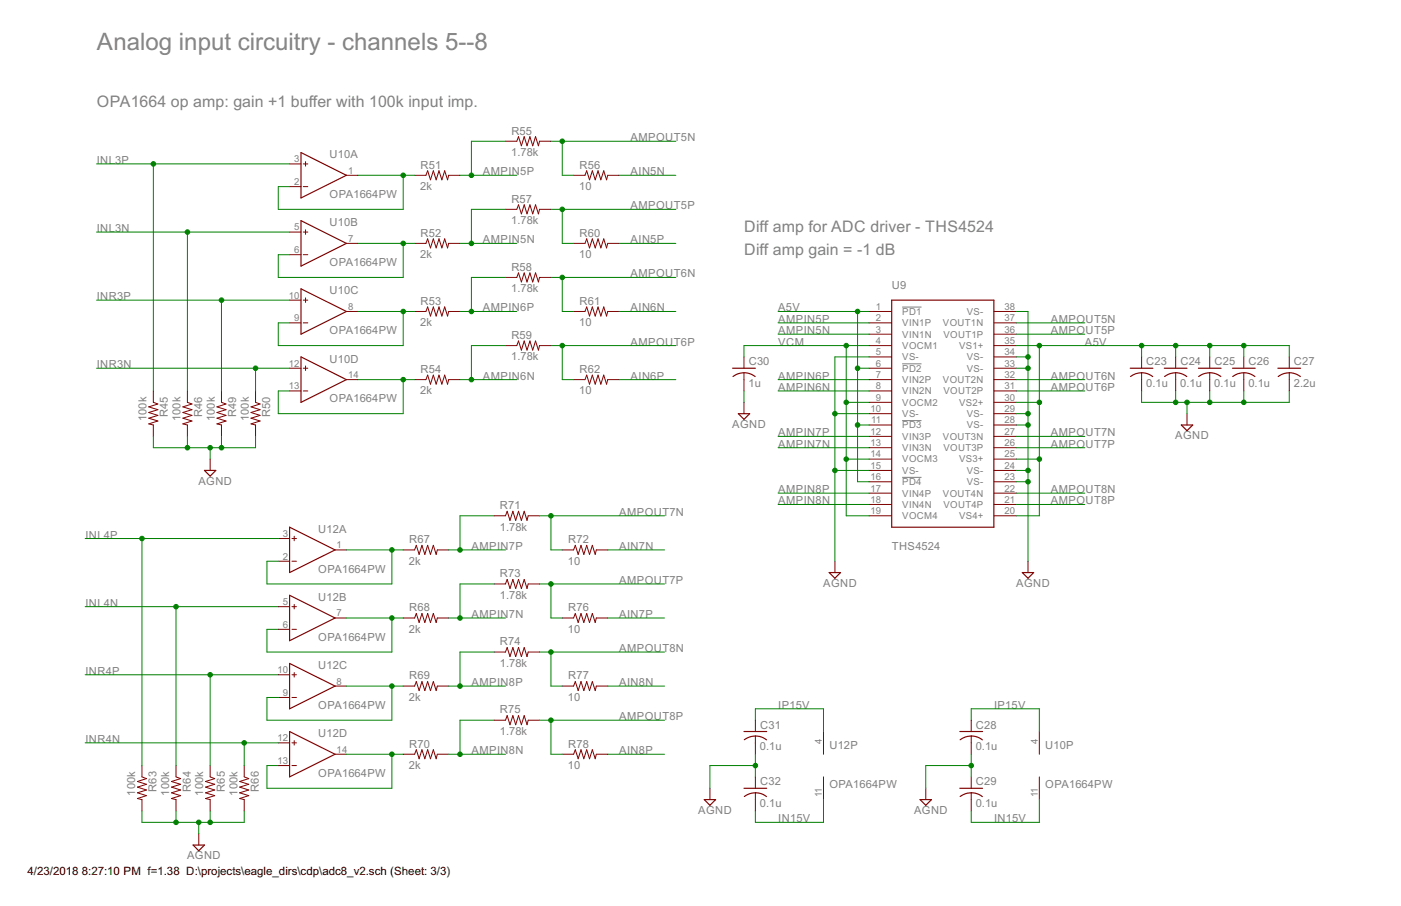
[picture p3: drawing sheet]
<svg xmlns="http://www.w3.org/2000/svg" width="432mm" height="279mm" viewBox="0 0 432 279" stroke-linecap="round" stroke-linejoin="round" font-family="sans-serif">
<g fill="#808080" stroke="#808080" stroke-width=".31">
<path d="M278 94.7h6z"/>
<path d="M278 112.2h6z"/>
<path d="M278 129.7h6z"/>
<path d="M278 147.2h6z"/>
</g>
<g fill="#800000" stroke="#800000" stroke-width=".31">
<path d="M267.8 96.1h7z"/>
<path d="M267.8 99.6h7z"/>
<path d="M267.8 103.1h7z"/>
<path d="M267.8 106.6h7z"/>
<path d="M267.8 110.1h7z"/>
<path d="M267.8 113.6h7z"/>
<path d="M267.8 117.1h7z"/>
<path d="M267.8 120.6h7z"/>
<path d="M267.8 124.1h7z"/>
<path d="M267.8 127.6h7z"/>
<path d="M267.8 131.1h7z"/>
<path d="M267.8 134.6h7z"/>
<path d="M267.8 138.1h7z"/>
<path d="M267.8 141.6h7z"/>
<path d="M267.8 145.1h7z"/>
<path d="M267.8 148.6h7z"/>
<path d="M267.8 152.1h7z"/>
<path d="M267.8 155.6h7z"/>
<path d="M267.8 159.1h7z"/>
<path d="M306.3 159.1h7z"/>
<path d="M306.3 155.6h7z"/>
<path d="M306.3 152.1h7z"/>
<path d="M306.3 148.6h7z"/>
<path d="M306.3 145.1h7z"/>
<path d="M306.3 141.6h7z"/>
<path d="M306.3 138.1h7z"/>
<path d="M306.3 134.6h7z"/>
<path d="M306.3 131.1h7z"/>
<path d="M306.3 127.6h7z"/>
<path d="M306.3 124.1h7z"/>
<path d="M306.3 120.6h7z"/>
<path d="M306.3 117.1h7z"/>
<path d="M306.3 113.6h7z"/>
<path d="M306.3 110.1h7z"/>
<path d="M306.3 106.6h7z"/>
<path d="M306.3 103.1h7z"/>
<path d="M306.3 99.6h7z"/>
<path d="M306.3 96.1h7z"/>
<path d="M351.9 115v2.1z"/>
<path d="M351.9 110.1v3.5z"/>
<path d="M351.9 117.1v3.5z"/>
<path d="M257.3 173.1v3.5z"/>
<path d="M316.8 173.1v3.5z"/>
<path d="M362.4 115v2.1z"/>
<path d="M362.4 110.1v3.5z"/>
<path d="M362.4 117.1v3.5z"/>
<path d="M372.9 115v2.1z"/>
<path d="M372.9 110.1v3.5z"/>
<path d="M372.9 117.1v3.5z"/>
<path d="M383.3 115v2.1z"/>
<path d="M383.3 110.1v3.5z"/>
<path d="M383.3 117.1v3.5z"/>
<path d="M365.8 127.6v3.5z"/>
<path d="M397.4 115v2.1z"/>
<path d="M397.4 110.1v3.5z"/>
<path d="M397.4 117.1v3.5z"/>
<path d="M89.3 50.5h3.5z"/>
<path d="M89.3 57.6h3.5z"/>
<path d="M106.8 54.1h3.5z"/>
<path d="M93.5 50.5h1.4z"/>
<path d="M94.2 49.8v1.4z"/>
<path d="M93.5 57.6h1.4z"/>
<path d="M89.3 71.6h3.5z"/>
<path d="M89.3 78.5h3.5z"/>
<path d="M106.8 75.1h3.5z"/>
<path d="M93.5 71.6h1.4z"/>
<path d="M94.2 70.9v1.4z"/>
<path d="M93.5 78.5h1.4z"/>
<path d="M89.3 92.6h3.5z"/>
<path d="M89.3 99.6h3.5z"/>
<path d="M106.8 96.1h3.5z"/>
<path d="M93.5 92.6h1.4z"/>
<path d="M94.2 91.9v1.4z"/>
<path d="M93.5 99.6h1.4z"/>
<path d="M89.3 113.6h3.5z"/>
<path d="M89.3 120.6h3.5z"/>
<path d="M106.8 117.1h3.5z"/>
<path d="M93.5 113.6h1.4z"/>
<path d="M94.2 112.9v1.4z"/>
<path d="M93.5 120.6h1.4z"/>
<path d="M320.3 225.6v7z"/>
<path d="M320.3 239.6v7z"/>
<path d="M47.3 131.1v3.5z"/>
<path d="M47.3 120.6v3.5z"/>
<path d="M47.3 124.1l1.4 .5z"/>
<path d="M45.8 125.5l2.9-.9z"/>
<path d="M45.8 125.5l2.9 .8z"/>
<path d="M45.8 127.2l2.9-.9z"/>
<path d="M45.8 127.2l2.9 .9z"/>
<path d="M45.8 129l2.9-.9z"/>
<path d="M45.8 129l2.9 .8z"/>
<path d="M45.8 130.7l2.9-.9z"/>
<path d="M45.8 130.7l1.5 .4z"/>
<path d="M57.8 131.1v3.5z"/>
<path d="M57.8 120.6v3.5z"/>
<path d="M57.8 124.1l1.4 .5z"/>
<path d="M56.4 125.5l2.8-.9z"/>
<path d="M56.4 125.5l2.8 .8z"/>
<path d="M56.4 127.2l2.8-.9z"/>
<path d="M56.4 127.2l2.8 .9z"/>
<path d="M56.4 129l2.8-.9z"/>
<path d="M56.4 129l2.8 .8z"/>
<path d="M56.4 130.7l2.8-.9z"/>
<path d="M56.4 130.7l1.4 .4z"/>
<path d="M68.3 131.1v3.5z"/>
<path d="M68.3 120.6v3.5z"/>
<path d="M68.3 124.1l1.4 .5z"/>
<path d="M66.9 125.5l2.8-.9z"/>
<path d="M66.9 125.5l2.8 .8z"/>
<path d="M66.9 127.2l2.8-.9z"/>
<path d="M66.9 127.2l2.8 .9z"/>
<path d="M66.9 129l2.8-.9z"/>
<path d="M66.9 129l2.8 .8z"/>
<path d="M66.9 130.7l2.8-.9z"/>
<path d="M66.9 130.7l1.4 .4z"/>
<path d="M78.8 131.1v3.5z"/>
<path d="M78.8 120.6v3.5z"/>
<path d="M78.8 124.1l1.4 .5z"/>
<path d="M77.4 125.5l2.8-.9z"/>
<path d="M77.4 125.5l2.8 .8z"/>
<path d="M77.4 127.2l2.8-.9z"/>
<path d="M77.4 127.2l2.8 .9z"/>
<path d="M77.4 129l2.8-.9z"/>
<path d="M77.4 129l2.8 .8z"/>
<path d="M77.4 130.7l2.8-.9z"/>
<path d="M77.4 130.7l1.4 .4z"/>
<path d="M64.8 141.6v3.5z"/>
<path d="M138.3 54.1h3.5z"/>
<path d="M127.8 54.1h3.5z"/>
<path d="M131.8 52.7l-.5 1.4z"/>
<path d="M131.8 52.7l.9 2.8z"/>
<path d="M133.6 52.7l-.9 2.8z"/>
<path d="M133.6 52.7l.8 2.8z"/>
<path d="M135.3 52.7l-.9 2.8z"/>
<path d="M135.3 52.7l.9 2.8z"/>
<path d="M137.1 52.7l-.9 2.8z"/>
<path d="M137.1 52.7l.8 2.8z"/>
<path d="M138.3 54.1l-.4 1.4z"/>
<path d="M138.3 75.1h3.5z"/>
<path d="M127.8 75.1h3.5z"/>
<path d="M131.8 73.7l-.5 1.4z"/>
<path d="M131.8 73.7l.9 2.8z"/>
<path d="M133.6 73.7l-.9 2.8z"/>
<path d="M133.6 73.7l.8 2.8z"/>
<path d="M135.3 73.7l-.9 2.8z"/>
<path d="M135.3 73.7l.9 2.8z"/>
<path d="M137.1 73.7l-.9 2.8z"/>
<path d="M137.1 73.7l.8 2.8z"/>
<path d="M138.3 75.1l-.4 1.4z"/>
<path d="M138.3 96.1h3.5z"/>
<path d="M127.8 96.1h3.5z"/>
<path d="M131.8 94.7l-.5 1.4z"/>
<path d="M131.8 94.7l.9 2.8z"/>
<path d="M133.6 94.7l-.9 2.8z"/>
<path d="M133.6 94.7l.8 2.8z"/>
<path d="M135.3 94.7l-.9 2.8z"/>
<path d="M135.3 94.7l.9 2.8z"/>
<path d="M137.1 94.7l-.9 2.8z"/>
<path d="M137.1 94.7l.8 2.8z"/>
<path d="M138.3 96.1l-.4 1.4z"/>
<path d="M138.3 117.1h3.5z"/>
<path d="M127.8 117.1h3.5z"/>
<path d="M131.8 115.7l-.5 1.4z"/>
<path d="M131.8 115.7l.9 2.8z"/>
<path d="M133.6 115.7l-.9 2.8z"/>
<path d="M133.6 115.7l.8 2.8z"/>
<path d="M135.3 115.7l-.9 2.8z"/>
<path d="M135.3 115.7l.9 2.8z"/>
<path d="M137.1 115.7l-.9 2.8z"/>
<path d="M137.1 115.7l.8 2.8z"/>
<path d="M138.3 117.1l-.4 1.4z"/>
<path d="M299.3 227v2.1z"/>
<path d="M299.3 222.1v3.5z"/>
<path d="M299.3 229.1v3.5z"/>
<path d="M299.3 244.5v2.1z"/>
<path d="M299.3 239.6v3.5z"/>
<path d="M299.3 246.6v3.5z"/>
<path d="M285.3 243.1v3.5z"/>
<path d="M166.3 43.6h3.5z"/>
<path d="M155.8 43.6h3.5z"/>
<path d="M159.8 42.1l-.5 1.5z"/>
<path d="M159.8 42.1l.9 2.9z"/>
<path d="M161.6 42.1l-.9 2.9z"/>
<path d="M161.6 42.1l.8 2.9z"/>
<path d="M163.3 42.1l-.9 2.9z"/>
<path d="M163.3 42.1l.9 2.9z"/>
<path d="M165.1 42.1l-.9 2.9z"/>
<path d="M165.1 42.1l.8 2.9z"/>
<path d="M166.3 43.6l-.4 1.4z"/>
<path d="M187.3 54.1h3.5z"/>
<path d="M176.8 54.1h3.5z"/>
<path d="M180.8 52.7l-.5 1.4z"/>
<path d="M180.8 52.7l.9 2.8z"/>
<path d="M182.6 52.7l-.9 2.8z"/>
<path d="M182.6 52.7l.9 2.8z"/>
<path d="M184.3 52.7l-.8 2.8z"/>
<path d="M184.3 52.7l.9 2.8z"/>
<path d="M186.1 52.7l-.9 2.8z"/>
<path d="M186.1 52.7l.8 2.8z"/>
<path d="M187.3 54.1l-.4 1.4z"/>
<path d="M166.3 64.6h3.5z"/>
<path d="M155.8 64.6h3.5z"/>
<path d="M159.8 63.2l-.5 1.4z"/>
<path d="M159.8 63.2l.9 2.8z"/>
<path d="M161.6 63.2l-.9 2.8z"/>
<path d="M161.6 63.2l.8 2.8z"/>
<path d="M163.3 63.2l-.9 2.8z"/>
<path d="M163.3 63.2l.9 2.8z"/>
<path d="M165.1 63.2l-.9 2.8z"/>
<path d="M165.1 63.2l.8 2.8z"/>
<path d="M166.3 64.6l-.4 1.4z"/>
<path d="M166.3 85.6h3.5z"/>
<path d="M155.8 85.6h3.5z"/>
<path d="M159.8 84.2l-.5 1.4z"/>
<path d="M159.8 84.2l.9 2.8z"/>
<path d="M161.6 84.2l-.9 2.8z"/>
<path d="M161.6 84.2l.8 2.8z"/>
<path d="M163.3 84.2l-.9 2.8z"/>
<path d="M163.3 84.2l.9 2.8z"/>
<path d="M165.1 84.2l-.9 2.8z"/>
<path d="M165.1 84.2l.8 2.8z"/>
<path d="M166.3 85.6l-.4 1.4z"/>
<path d="M166.3 106.6h3.5z"/>
<path d="M155.8 106.6h3.5z"/>
<path d="M159.8 105.2l-.5 1.4z"/>
<path d="M159.8 105.2l.9 2.8z"/>
<path d="M161.6 105.2l-.9 2.8z"/>
<path d="M161.6 105.2l.8 2.8z"/>
<path d="M163.3 105.2l-.9 2.8z"/>
<path d="M163.3 105.2l.9 2.8z"/>
<path d="M165.1 105.2l-.9 2.8z"/>
<path d="M165.1 105.2l.8 2.8z"/>
<path d="M166.3 106.6l-.4 1.4z"/>
<path d="M187.3 75.1h3.5z"/>
<path d="M176.8 75.1h3.5z"/>
<path d="M180.8 73.7l-.5 1.4z"/>
<path d="M180.8 73.7l.9 2.8z"/>
<path d="M182.6 73.7l-.9 2.8z"/>
<path d="M182.6 73.7l.9 2.8z"/>
<path d="M184.3 73.7l-.8 2.8z"/>
<path d="M184.3 73.7l.9 2.8z"/>
<path d="M186.1 73.7l-.9 2.8z"/>
<path d="M186.1 73.7l.8 2.8z"/>
<path d="M187.3 75.1l-.4 1.4z"/>
<path d="M187.3 96.1h3.5z"/>
<path d="M176.8 96.1h3.5z"/>
<path d="M180.8 94.7l-.5 1.4z"/>
<path d="M180.8 94.7l.9 2.8z"/>
<path d="M182.6 94.7l-.9 2.8z"/>
<path d="M182.6 94.7l.9 2.8z"/>
<path d="M184.3 94.7l-.8 2.8z"/>
<path d="M184.3 94.7l.9 2.8z"/>
<path d="M186.1 94.7l-.9 2.8z"/>
<path d="M186.1 94.7l.8 2.8z"/>
<path d="M187.3 96.1l-.4 1.4z"/>
<path d="M187.3 117.1h3.5z"/>
<path d="M176.8 117.1h3.5z"/>
<path d="M180.8 115.7l-.5 1.4z"/>
<path d="M180.8 115.7l.9 2.8z"/>
<path d="M182.6 115.7l-.9 2.8z"/>
<path d="M182.6 115.7l.9 2.8z"/>
<path d="M184.3 115.7l-.8 2.8z"/>
<path d="M184.3 115.7l.9 2.8z"/>
<path d="M186.1 115.7l-.9 2.8z"/>
<path d="M186.1 115.7l.8 2.8z"/>
<path d="M187.3 117.1l-.4 1.4z"/>
<path d="M229.3 115v2.1z"/>
<path d="M229.3 110.1v3.5z"/>
<path d="M229.3 117.1v3.5z"/>
<path d="M229.3 124.1v3.5z"/>
<path d="M85.8 166.1h3.5z"/>
<path d="M85.8 173.1h3.5z"/>
<path d="M103.3 169.6h3.5z"/>
<path d="M90 166.1h1.4z"/>
<path d="M90.7 165.4v1.4z"/>
<path d="M90 173.1h1.4z"/>
<path d="M85.8 187.1h3.5z"/>
<path d="M85.8 194.1h3.5z"/>
<path d="M103.3 190.6h3.5z"/>
<path d="M90 187.1h1.4z"/>
<path d="M90.7 186.4v1.4z"/>
<path d="M90 194.1h1.4z"/>
<path d="M85.8 208.1h3.5z"/>
<path d="M85.8 215.1h3.5z"/>
<path d="M103.3 211.6h3.5z"/>
<path d="M90 208.1h1.4z"/>
<path d="M90.7 207.4v1.4z"/>
<path d="M90 215.1h1.4z"/>
<path d="M85.8 229.1h3.5z"/>
<path d="M85.8 236.1h3.5z"/>
<path d="M103.3 232.6h3.5z"/>
<path d="M90 229.1h1.4z"/>
<path d="M90.7 228.4v1.4z"/>
<path d="M90 236.1h1.4z"/>
<path d="M253.8 225.6v7z"/>
<path d="M253.8 239.6v7z"/>
<path d="M43.8 246.6v3.5z"/>
<path d="M43.8 236.1v3.5z"/>
<path d="M43.8 239.6l1.3 .5z"/>
<path d="M42.4 241l2.7-.9z"/>
<path d="M42.4 241l2.7 .9z"/>
<path d="M42.4 242.7l2.7-.8z"/>
<path d="M42.4 242.7l2.7 .9z"/>
<path d="M42.4 244.5l2.7-.9z"/>
<path d="M42.4 244.5l2.7 .9z"/>
<path d="M42.4 246.3l2.7-.9z"/>
<path d="M42.4 246.3l1.4 .3z"/>
<path d="M54.3 246.6v3.5z"/>
<path d="M54.3 236.1v3.5z"/>
<path d="M54.3 239.6l1.4 .5z"/>
<path d="M52.9 241l2.8-.9z"/>
<path d="M52.9 241l2.8 .9z"/>
<path d="M52.9 242.7l2.8-.8z"/>
<path d="M52.9 242.7l2.8 .9z"/>
<path d="M52.9 244.5l2.8-.9z"/>
<path d="M52.9 244.5l2.8 .9z"/>
<path d="M52.9 246.3l2.8-.9z"/>
<path d="M52.9 246.3l1.4 .3z"/>
<path d="M64.8 246.6v3.5z"/>
<path d="M64.8 236.1v3.5z"/>
<path d="M64.8 239.6l1.4 .5z"/>
<path d="M63.4 241l2.8-.9z"/>
<path d="M63.4 241l2.8 .9z"/>
<path d="M63.4 242.7l2.8-.8z"/>
<path d="M63.4 242.7l2.8 .9z"/>
<path d="M63.4 244.5l2.8-.9z"/>
<path d="M63.4 244.5l2.8 .9z"/>
<path d="M63.4 246.3l2.8-.9z"/>
<path d="M63.4 246.3l1.4 .3z"/>
<path d="M75.3 246.6v3.5z"/>
<path d="M75.3 236.1v3.5z"/>
<path d="M75.3 239.6l1.4 .5z"/>
<path d="M73.9 241l2.8-.9z"/>
<path d="M73.9 241l2.8 .9z"/>
<path d="M73.9 242.7l2.8-.8z"/>
<path d="M73.9 242.7l2.8 .9z"/>
<path d="M73.9 244.5l2.8-.9z"/>
<path d="M73.9 244.5l2.8 .9z"/>
<path d="M73.9 246.3l2.8-.9z"/>
<path d="M73.9 246.3l1.4 .3z"/>
<path d="M61.3 257.1v3.5z"/>
<path d="M134.8 169.6h3.5z"/>
<path d="M124.3 169.6h3.5z"/>
<path d="M128.3 168.2l-.5 1.4z"/>
<path d="M128.3 168.2l.9 2.8z"/>
<path d="M130 168.2l-.8 2.8z"/>
<path d="M130 168.2l.9 2.8z"/>
<path d="M131.8 168.2l-.9 2.8z"/>
<path d="M131.8 168.2l.9 2.8z"/>
<path d="M133.6 168.2l-.9 2.8z"/>
<path d="M133.6 168.2l.8 2.8z"/>
<path d="M134.8 169.6l-.4 1.4z"/>
<path d="M134.8 190.6h3.5z"/>
<path d="M124.3 190.6h3.5z"/>
<path d="M128.3 189.2l-.5 1.4z"/>
<path d="M128.3 189.2l.9 2.8z"/>
<path d="M130 189.2l-.8 2.8z"/>
<path d="M130 189.2l.9 2.8z"/>
<path d="M131.8 189.2l-.9 2.8z"/>
<path d="M131.8 189.2l.9 2.8z"/>
<path d="M133.6 189.2l-.9 2.8z"/>
<path d="M133.6 189.2l.8 2.8z"/>
<path d="M134.8 190.6l-.4 1.4z"/>
<path d="M134.8 211.6h3.5z"/>
<path d="M124.3 211.6h3.5z"/>
<path d="M128.3 210.2l-.5 1.4z"/>
<path d="M128.3 210.2l.9 2.8z"/>
<path d="M130 210.2l-.8 2.8z"/>
<path d="M130 210.2l.9 2.8z"/>
<path d="M131.8 210.2l-.9 2.8z"/>
<path d="M131.8 210.2l.9 2.8z"/>
<path d="M133.6 210.2l-.9 2.8z"/>
<path d="M133.6 210.2l.8 2.8z"/>
<path d="M134.8 211.6l-.4 1.4z"/>
<path d="M134.8 232.6h3.5z"/>
<path d="M124.3 232.6h3.5z"/>
<path d="M128.3 231.2l-.5 1.4z"/>
<path d="M128.3 231.2l.9 2.8z"/>
<path d="M130 231.2l-.8 2.8z"/>
<path d="M130 231.2l.9 2.8z"/>
<path d="M131.8 231.2l-.9 2.8z"/>
<path d="M131.8 231.2l.9 2.8z"/>
<path d="M133.6 231.2l-.9 2.8z"/>
<path d="M133.6 231.2l.8 2.8z"/>
<path d="M134.8 232.6l-.4 1.4z"/>
<path d="M232.8 227v2.1z"/>
<path d="M232.8 222.1v3.5z"/>
<path d="M232.8 229.1v3.5z"/>
<path d="M232.8 244.5v2.1z"/>
<path d="M232.8 239.6v3.5z"/>
<path d="M232.8 246.6v3.5z"/>
<path d="M218.8 243.1v3.5z"/>
<path d="M162.8 159.1h3.5z"/>
<path d="M152.3 159.1h3.5z"/>
<path d="M156.3 157.7l-.5 1.4z"/>
<path d="M156.3 157.7l.9 2.8z"/>
<path d="M158.1 157.7l-.9 2.8z"/>
<path d="M158.1 157.7l.8 2.8z"/>
<path d="M159.8 157.7l-.9 2.8z"/>
<path d="M159.8 157.7l.9 2.8z"/>
<path d="M161.6 157.7l-.9 2.8z"/>
<path d="M161.6 157.7l.8 2.8z"/>
<path d="M162.8 159.1l-.4 1.4z"/>
<path d="M183.8 169.6h3.5z"/>
<path d="M173.3 169.6h3.5z"/>
<path d="M177.3 168.2l-.5 1.4z"/>
<path d="M177.3 168.2l.9 2.8z"/>
<path d="M179.1 168.2l-.9 2.8z"/>
<path d="M179.1 168.2l.8 2.8z"/>
<path d="M180.8 168.2l-.9 2.8z"/>
<path d="M180.8 168.2l.9 2.8z"/>
<path d="M182.6 168.2l-.9 2.8z"/>
<path d="M182.6 168.2l.9 2.8z"/>
<path d="M183.8 169.6l-.3 1.4z"/>
<path d="M162.8 180.1h3.5z"/>
<path d="M152.3 180.1h3.5z"/>
<path d="M156.3 178.7l-.5 1.4z"/>
<path d="M156.3 178.7l.9 2.8z"/>
<path d="M158.1 178.7l-.9 2.8z"/>
<path d="M158.1 178.7l.8 2.8z"/>
<path d="M159.8 178.7l-.9 2.8z"/>
<path d="M159.8 178.7l.9 2.8z"/>
<path d="M161.6 178.7l-.9 2.8z"/>
<path d="M161.6 178.7l.8 2.8z"/>
<path d="M162.8 180.1l-.4 1.4z"/>
<path d="M162.8 201.1h3.5z"/>
<path d="M152.3 201.1h3.5z"/>
<path d="M156.3 199.7l-.5 1.4z"/>
<path d="M156.3 199.7l.9 2.8z"/>
<path d="M158.1 199.7l-.9 2.8z"/>
<path d="M158.1 199.7l.8 2.8z"/>
<path d="M159.8 199.7l-.9 2.8z"/>
<path d="M159.8 199.7l.9 2.8z"/>
<path d="M161.6 199.7l-.9 2.8z"/>
<path d="M161.6 199.7l.8 2.8z"/>
<path d="M162.8 201.1l-.4 1.4z"/>
<path d="M162.8 222.1h3.5z"/>
<path d="M152.3 222.1h3.5z"/>
<path d="M156.3 220.7l-.5 1.4z"/>
<path d="M156.3 220.7l.9 2.8z"/>
<path d="M158.1 220.7l-.9 2.8z"/>
<path d="M158.1 220.7l.8 2.8z"/>
<path d="M159.8 220.7l-.9 2.8z"/>
<path d="M159.8 220.7l.9 2.8z"/>
<path d="M161.6 220.7l-.9 2.8z"/>
<path d="M161.6 220.7l.8 2.8z"/>
<path d="M162.8 222.1l-.4 1.4z"/>
<path d="M183.8 190.6h3.5z"/>
<path d="M173.3 190.6h3.5z"/>
<path d="M177.3 189.2l-.5 1.4z"/>
<path d="M177.3 189.2l.9 2.8z"/>
<path d="M179.1 189.2l-.9 2.8z"/>
<path d="M179.1 189.2l.8 2.8z"/>
<path d="M180.8 189.2l-.9 2.8z"/>
<path d="M180.8 189.2l.9 2.8z"/>
<path d="M182.6 189.2l-.9 2.8z"/>
<path d="M182.6 189.2l.9 2.8z"/>
<path d="M183.8 190.6l-.3 1.4z"/>
<path d="M183.8 211.6h3.5z"/>
<path d="M173.3 211.6h3.5z"/>
<path d="M177.3 210.2l-.5 1.4z"/>
<path d="M177.3 210.2l.9 2.8z"/>
<path d="M179.1 210.2l-.9 2.8z"/>
<path d="M179.1 210.2l.8 2.8z"/>
<path d="M180.8 210.2l-.9 2.8z"/>
<path d="M180.8 210.2l.9 2.8z"/>
<path d="M182.6 210.2l-.9 2.8z"/>
<path d="M182.6 210.2l.9 2.8z"/>
<path d="M183.8 211.6l-.3 1.4z"/>
<path d="M183.8 232.6h3.5z"/>
<path d="M173.3 232.6h3.5z"/>
<path d="M177.3 231.2l-.5 1.4z"/>
<path d="M177.3 231.2l.9 2.8z"/>
<path d="M179.1 231.2l-.9 2.8z"/>
<path d="M179.1 231.2l.8 2.8z"/>
<path d="M180.8 231.2l-.9 2.8z"/>
<path d="M180.8 231.2l.9 2.8z"/>
<path d="M182.6 231.2l-.9 2.8z"/>
<path d="M182.6 231.2l.9 2.8z"/>
<path d="M183.8 232.6l-.3 1.4z"/>
</g>
<g fill="#800000" stroke="#800000" stroke-width=".36">
<path d="M274.8 92.6h31.5z"/>
<path d="M306.3 92.6v70z"/>
<path d="M274.8 162.6h31.5z"/>
<path d="M274.8 92.6v70z"/>
<path d="M348.3 113.6h7z"/>
<path d="M255.6 176.6h3.5z"/>
<path d="M259.1 176.6l-1.8 1.7z"/>
<path d="M255.6 176.6l1.7 1.7z"/>
<path d="M315.1 176.6h3.5z"/>
<path d="M318.6 176.6l-1.8 1.7z"/>
<path d="M315.1 176.6l1.7 1.7z"/>
<path d="M358.8 113.6h7z"/>
<path d="M369.4 113.6h6.9z"/>
<path d="M379.9 113.6h7z"/>
<path d="M364.1 131.1h3.5z"/>
<path d="M365.8 132.8l1.8-1.7z"/>
<path d="M364.1 131.1l1.7 1.7z"/>
<path d="M393.8 113.6h7.1z"/>
<path d="M92.8 47.1v13.9z"/>
<path d="M92.8 61l14-6.9z"/>
<path d="M92.8 47.1l14 7z"/>
<path d="M92.8 68.1v14z"/>
<path d="M92.8 82.1l14-7z"/>
<path d="M92.8 68.1l14 7z"/>
<path d="M92.8 89.1v14z"/>
<path d="M92.8 103.1l14-7z"/>
<path d="M92.8 89.1l14 7z"/>
<path d="M92.8 110.1v14z"/>
<path d="M92.8 124.1l14-7z"/>
<path d="M92.8 110.1l14 7z"/>
<path d="M63 145.1h3.5z"/>
<path d="M66.5 145.1l-1.7 1.7z"/>
<path d="M63 145.1l1.8 1.7z"/>
<path d="M295.8 225.6h7z"/>
<path d="M295.8 243.1h7z"/>
<path d="M283.6 246.6h3.5z"/>
<path d="M285.3 248.3l1.8-1.7z"/>
<path d="M283.6 246.6l1.7 1.7z"/>
<path d="M225.8 113.6h7z"/>
<path d="M227.6 127.6h3.5z"/>
<path d="M231.1 127.6l-1.8 1.7z"/>
<path d="M227.6 127.6l1.7 1.7z"/>
<path d="M89.3 162.6v14z"/>
<path d="M89.3 176.6l14-7z"/>
<path d="M89.3 162.6l14 7z"/>
<path d="M89.3 183.6v14z"/>
<path d="M89.3 197.6l14-7z"/>
<path d="M89.3 183.6l14 7z"/>
<path d="M89.3 204.6v14z"/>
<path d="M89.3 218.6l14-7z"/>
<path d="M89.3 204.6l14 7z"/>
<path d="M89.3 225.6v14z"/>
<path d="M89.3 239.6l14-7z"/>
<path d="M89.3 225.6l14 7z"/>
<path d="M59.5 260.6h3.5z"/>
<path d="M63 260.6l-1.7 1.8z"/>
<path d="M59.5 260.6l1.8 1.8z"/>
<path d="M229.3 225.6h7z"/>
<path d="M229.3 243.1h7z"/>
<path d="M217.1 246.6h3.5z"/>
<path d="M220.6 246.6l-1.8 1.7z"/>
<path d="M217.1 246.6l1.7 1.7z"/>
</g>
<path d="M225.9 116.1a5.5 5.5 0 0 1 6.8 0M348.4 116.1a5.5 5.5 0 0 1 6.9 0M358.9 116.1a5.5 5.5 0 0 1 6.9 0M369.4 116.1a5.5 5.5 0 0 1 6.9 0M379.9 116.1a5.5 5.5 0 0 1 6.9 0M394 116.1a5.5 5.5 0 0 1 6.8 0M229.4 228.1a5.6 5.6 0 0 1 6.8 .1M295.9 228.1a5.6 5.6 0 0 1 6.9 .1M229.4 245.6a5.6 5.6 0 0 1 6.8 .1M295.9 245.6a5.6 5.6 0 0 1 6.9 .1" fill="none" stroke="#800000" stroke-width=".36"/>
<g fill="#008000" stroke="#008000" stroke-width=".31">
<path d="M257.3 145.1h10.5z"/>
<path d="M257.3 145.1v28z"/>
<path d="M257.3 110.1h10.5z"/>
<path d="M257.3 110.1v17.5z"/>
<path d="M257.3 127.6v17.5z"/>
<path d="M257.3 127.6h10.5z"/>
<path d="M313.3 96.1h3.5z"/>
<path d="M316.8 96.1v14z"/>
<path d="M316.8 110.1v3.5z"/>
<path d="M316.8 113.6v14z"/>
<path d="M316.8 127.6v3.5z"/>
<path d="M316.8 131.1v14z"/>
<path d="M316.8 145.1v3.5z"/>
<path d="M316.8 148.6v24.5z"/>
<path d="M313.3 148.6h3.5z"/>
<path d="M313.3 145.1h3.5z"/>
<path d="M313.3 131.1h3.5z"/>
<path d="M313.3 127.6h3.5z"/>
<path d="M313.3 113.6h3.5z"/>
<path d="M313.3 110.1h3.5z"/>
<path d="M351.9 120.6v3.5z"/>
<path d="M351.9 124.1h10.5z"/>
<path d="M362.4 124.1h3.4z"/>
<path d="M365.8 124.1h7.1z"/>
<path d="M372.9 124.1h10.4z"/>
<path d="M383.3 120.6v3.5z"/>
<path d="M372.9 120.6v3.5z"/>
<path d="M362.4 120.6v3.5z"/>
<path d="M365.8 124.1v3.5z"/>
<path d="M397.4 120.6v3.5z"/>
<path d="M383.3 124.1h14.1z"/>
<path d="M47.3 134.6v3.5z"/>
<path d="M47.3 138.1h10.5z"/>
<path d="M57.8 138.1h7z"/>
<path d="M64.8 138.1h3.5z"/>
<path d="M68.3 138.1h10.5z"/>
<path d="M78.8 134.6v3.5z"/>
<path d="M68.3 134.6v3.5z"/>
<path d="M57.8 134.6v3.5z"/>
<path d="M64.8 138.1v3.5z"/>
<path d="M299.3 232.6v3.5z"/>
<path d="M299.3 236.1v3.5z"/>
<path d="M285.3 236.1h14z"/>
<path d="M285.3 236.1v7z"/>
<path d="M229.3 120.6v3.5z"/>
<path d="M43.8 250.1v3.5z"/>
<path d="M43.8 253.6h10.5z"/>
<path d="M54.3 253.6h7z"/>
<path d="M61.3 253.6h3.5z"/>
<path d="M64.8 253.6h10.5z"/>
<path d="M75.3 250.1v3.5z"/>
<path d="M64.8 250.1v3.5z"/>
<path d="M54.3 250.1v3.5z"/>
<path d="M61.3 253.6v3.5z"/>
<path d="M232.8 232.6v3.5z"/>
<path d="M232.8 236.1v3.5z"/>
<path d="M218.8 236.1h14z"/>
<path d="M218.8 236.1v7z"/>
<path d="M313.3 159.1h7z"/>
<path d="M313.3 141.6h7z"/>
<path d="M320.3 141.6v17.5z"/>
<path d="M313.3 124.1h7z"/>
<path d="M320.3 124.1v17.5z"/>
<path d="M313.3 106.6h7z"/>
<path d="M320.3 106.6v17.5z"/>
<path d="M320.3 106.6h31.6z"/>
<path d="M351.9 106.6v3.5z"/>
<path d="M351.9 106.6h10.5z"/>
<path d="M362.4 106.6h10.5z"/>
<path d="M372.9 106.6h10.4z"/>
<path d="M383.3 106.6v3.5z"/>
<path d="M372.9 106.6v3.5z"/>
<path d="M362.4 106.6v3.5z"/>
<path d="M383.3 106.6h14.1z"/>
<path d="M397.4 106.6v3.5z"/>
<path d="M264.3 96.1v17.5z"/>
<path d="M264.3 113.6v17.5z"/>
<path d="M264.3 131.1v17.5z"/>
<path d="M264.3 148.6h3.5z"/>
<path d="M264.3 131.1h3.5z"/>
<path d="M264.3 113.6h3.5z"/>
<path d="M264.3 96.1h3.5z"/>
<path d="M239.8 96.1h24.5z"/>
<path d="M299.3 218.6v3.5z"/>
<path d="M299.3 218.6h21z"/>
<path d="M320.3 218.6v7z"/>
<path d="M232.8 218.6v3.5z"/>
<path d="M232.8 218.6h21z"/>
<path d="M253.8 218.6v7z"/>
<path d="M299.3 250.1v3.5z"/>
<path d="M299.3 253.6h21z"/>
<path d="M320.3 246.6v7z"/>
<path d="M232.8 250.1v3.5z"/>
<path d="M232.8 253.6h21z"/>
<path d="M253.8 246.6v7z"/>
<path d="M260.8 106.6h7z"/>
<path d="M260.8 106.6v17.5z"/>
<path d="M260.8 124.1v17.5z"/>
<path d="M260.8 141.6v17.5z"/>
<path d="M260.8 159.1h7z"/>
<path d="M260.8 124.1h7z"/>
<path d="M260.8 141.6h7z"/>
<path d="M229.3 106.6h31.5z"/>
<path d="M229.3 106.6v3.5z"/>
<path d="M110.3 54.1h14z"/>
<path d="M124.3 54.1v10.5z"/>
<path d="M85.8 64.6h38.5z"/>
<path d="M85.8 57.6v7z"/>
<path d="M85.8 57.6h3.5z"/>
<path d="M124.3 54.1h3.5z"/>
<path d="M110.3 75.1h14z"/>
<path d="M124.3 75.1v10.5z"/>
<path d="M85.8 85.6h38.5z"/>
<path d="M85.8 78.5v7.1z"/>
<path d="M85.8 78.5h3.5z"/>
<path d="M124.3 75.1h3.5z"/>
<path d="M110.3 96.1h14z"/>
<path d="M124.3 96.1v10.5z"/>
<path d="M85.8 106.6h38.5z"/>
<path d="M85.8 99.6v7z"/>
<path d="M85.8 99.6h3.5z"/>
<path d="M124.3 96.1h3.5z"/>
<path d="M110.3 117.1h14z"/>
<path d="M124.3 117.1v10.5z"/>
<path d="M85.8 127.6h38.5z"/>
<path d="M85.8 120.6v7z"/>
<path d="M85.8 120.6h3.5z"/>
<path d="M124.3 117.1h3.5z"/>
<path d="M106.8 169.6h14z"/>
<path d="M120.8 169.6v10.5z"/>
<path d="M82.3 180.1h38.5z"/>
<path d="M82.3 173.1v7z"/>
<path d="M82.3 173.1h3.5z"/>
<path d="M120.8 169.6h3.5z"/>
<path d="M106.8 190.6h14z"/>
<path d="M120.8 190.6v10.5z"/>
<path d="M82.3 201.1h38.5z"/>
<path d="M82.3 194.1v7z"/>
<path d="M82.3 194.1h3.5z"/>
<path d="M120.8 190.6h3.5z"/>
<path d="M106.8 211.6h14z"/>
<path d="M120.8 211.6v10.5z"/>
<path d="M82.3 222.1h38.5z"/>
<path d="M82.3 215.1v7z"/>
<path d="M82.3 215.1h3.5z"/>
<path d="M120.8 211.6h3.5z"/>
<path d="M106.8 232.6h14z"/>
<path d="M120.8 232.6v10.5z"/>
<path d="M82.3 243.1h38.5z"/>
<path d="M82.3 236.1v7z"/>
<path d="M82.3 236.1h3.5z"/>
<path d="M120.8 232.6h3.5z"/>
<path d="M47.3 50.5h42z"/>
<path d="M47.3 50.5v70.1z"/>
<path d="M29.8 50.5h17.5z"/>
<path d="M57.8 71.6h31.5z"/>
<path d="M57.8 71.6v49z"/>
<path d="M29.8 71.6h28z"/>
<path d="M68.3 92.6h21z"/>
<path d="M68.3 92.6v28z"/>
<path d="M29.8 92.6h38.5z"/>
<path d="M78.8 113.6h10.5z"/>
<path d="M78.8 113.6v7z"/>
<path d="M29.8 113.6h49z"/>
<path d="M43.8 166.1h42z"/>
<path d="M43.8 166.1v70z"/>
<path d="M26.2 166.1h17.6z"/>
<path d="M54.3 187.1h31.5z"/>
<path d="M54.3 187.1v49z"/>
<path d="M26.2 187.1h28.1z"/>
<path d="M64.8 208.1h21z"/>
<path d="M64.8 208.1v28z"/>
<path d="M26.2 208.1h38.6z"/>
<path d="M75.3 229.1h10.5z"/>
<path d="M75.3 229.1v7z"/>
<path d="M26.2 229.1h49.1z"/>
<path d="M187.3 169.6h17.5z"/>
<path d="M187.3 190.6h17.5z"/>
<path d="M187.3 211.6h17.5z"/>
<path d="M187.3 232.6h17.5z"/>
<path d="M190.8 54.1h17.5z"/>
<path d="M190.8 75.1h17.5z"/>
<path d="M190.8 96.1h17.5z"/>
<path d="M190.8 117.1h17.5z"/>
<path d="M141.8 54.1h3.5z"/>
<path d="M145.3 54.1h14z"/>
<path d="M145.3 43.6h10.5z"/>
<path d="M145.3 43.6v10.5z"/>
<path d="M239.8 99.6h28z"/>
<path d="M141.8 75.1h3.5z"/>
<path d="M145.3 75.1h14z"/>
<path d="M145.3 64.6h10.5z"/>
<path d="M145.3 64.6v10.5z"/>
<path d="M239.8 103.1h28z"/>
<path d="M141.8 96.1h3.5z"/>
<path d="M145.3 96.1h14z"/>
<path d="M145.3 85.6h10.5z"/>
<path d="M145.3 85.6v10.5z"/>
<path d="M239.8 117.1h28z"/>
<path d="M141.8 117.1h3.5z"/>
<path d="M145.3 117.1h14z"/>
<path d="M145.3 106.6h10.5z"/>
<path d="M145.3 106.6v10.5z"/>
<path d="M239.8 120.6h28z"/>
<path d="M138.3 169.6h3.5z"/>
<path d="M141.8 169.6h14z"/>
<path d="M141.8 159.1h10.5z"/>
<path d="M141.8 159.1v10.5z"/>
<path d="M239.8 134.6h28z"/>
<path d="M138.3 190.6h3.5z"/>
<path d="M141.8 190.6h14z"/>
<path d="M141.8 180.1h10.5z"/>
<path d="M141.8 180.1v10.5z"/>
<path d="M239.8 138.1h28z"/>
<path d="M138.3 211.6h3.5z"/>
<path d="M141.8 211.6h14z"/>
<path d="M141.8 201.1h10.5z"/>
<path d="M141.8 201.1v10.5z"/>
<path d="M239.8 152.1h28z"/>
<path d="M138.3 232.6h3.5z"/>
<path d="M141.8 232.6h14z"/>
<path d="M141.8 222.1h10.5z"/>
<path d="M141.8 222.1v10.5z"/>
<path d="M239.8 155.6h28z"/>
<path d="M169.8 43.6h3.5z"/>
<path d="M173.3 43.6v10.5z"/>
<path d="M173.3 54.1h3.5z"/>
<path d="M173.3 43.6h35z"/>
<path d="M313.3 99.6h21z"/>
<path d="M169.8 64.6h3.5z"/>
<path d="M173.3 64.6h35z"/>
<path d="M173.3 64.6v10.5z"/>
<path d="M173.3 75.1h3.5z"/>
<path d="M313.3 103.1h21z"/>
<path d="M169.8 85.6h3.5z"/>
<path d="M173.3 85.6h35z"/>
<path d="M173.3 85.6v10.5z"/>
<path d="M173.3 96.1h3.5z"/>
<path d="M313.3 117.1h21z"/>
<path d="M169.8 106.6h3.5z"/>
<path d="M173.3 106.6h35z"/>
<path d="M173.3 106.6v10.5z"/>
<path d="M173.3 117.1h3.5z"/>
<path d="M313.3 120.6h21z"/>
<path d="M166.3 159.1h3.5z"/>
<path d="M169.8 159.1v10.5z"/>
<path d="M169.8 169.6h3.5z"/>
<path d="M169.8 159.1h35z"/>
<path d="M313.3 134.6h21z"/>
<path d="M166.3 180.1h3.5z"/>
<path d="M169.8 180.1h35z"/>
<path d="M169.8 180.1v10.5z"/>
<path d="M169.8 190.6h3.5z"/>
<path d="M313.3 138.1h21z"/>
<path d="M166.3 201.1h3.5z"/>
<path d="M169.8 201.1h35z"/>
<path d="M169.8 201.1v10.5z"/>
<path d="M169.8 211.6h3.5z"/>
<path d="M313.3 152.1h21z"/>
<path d="M166.3 222.1h3.5z"/>
<path d="M169.8 222.1h35z"/>
<path d="M169.8 222.1v10.5z"/>
<path d="M169.8 232.6h3.5z"/>
<path d="M313.3 155.6h21z"/>
<circle cx="257.3" cy="145.1" r=".7"/>
<circle cx="257.3" cy="127.6" r=".7"/>
<circle cx="316.8" cy="148.6" r=".7"/>
<circle cx="316.8" cy="145.1" r=".7"/>
<circle cx="316.8" cy="131.1" r=".7"/>
<circle cx="316.8" cy="127.6" r=".7"/>
<circle cx="316.8" cy="113.6" r=".7"/>
<circle cx="316.8" cy="110.1" r=".7"/>
<circle cx="372.9" cy="124.1" r=".7"/>
<circle cx="362.4" cy="124.1" r=".7"/>
<circle cx="365.8" cy="124.1" r=".7"/>
<circle cx="383.3" cy="124.1" r=".7"/>
<circle cx="68.3" cy="138.1" r=".7"/>
<circle cx="57.8" cy="138.1" r=".7"/>
<circle cx="64.8" cy="138.1" r=".7"/>
<circle cx="299.3" cy="236.1" r=".7"/>
<circle cx="64.8" cy="253.6" r=".7"/>
<circle cx="54.2" cy="253.6" r=".7"/>
<circle cx="61.3" cy="253.6" r=".7"/>
<circle cx="232.8" cy="236.1" r=".7"/>
<circle cx="320.3" cy="141.6" r=".7"/>
<circle cx="320.3" cy="124.1" r=".7"/>
<circle cx="320.3" cy="106.6" r=".7"/>
<circle cx="351.9" cy="106.6" r=".7"/>
<circle cx="372.9" cy="106.6" r=".7"/>
<circle cx="362.4" cy="106.6" r=".7"/>
<circle cx="383.3" cy="106.6" r=".7"/>
<circle cx="264.3" cy="131.1" r=".7"/>
<circle cx="264.3" cy="113.6" r=".7"/>
<circle cx="264.3" cy="96.1" r=".7"/>
<circle cx="260.8" cy="124.1" r=".7"/>
<circle cx="260.8" cy="141.6" r=".7"/>
<circle cx="260.8" cy="106.6" r=".7"/>
<circle cx="124.3" cy="54.1" r=".7"/>
<circle cx="124.3" cy="75.1" r=".7"/>
<circle cx="124.3" cy="96.1" r=".7"/>
<circle cx="124.3" cy="117.1" r=".7"/>
<circle cx="120.8" cy="169.6" r=".7"/>
<circle cx="120.8" cy="190.6" r=".7"/>
<circle cx="120.8" cy="211.6" r=".7"/>
<circle cx="120.8" cy="232.6" r=".7"/>
<circle cx="47.3" cy="50.5" r=".7"/>
<circle cx="57.8" cy="71.6" r=".7"/>
<circle cx="68.3" cy="92.6" r=".7"/>
<circle cx="78.8" cy="113.6" r=".7"/>
<circle cx="43.8" cy="166.1" r=".7"/>
<circle cx="54.3" cy="187.1" r=".7"/>
<circle cx="64.8" cy="208.1" r=".7"/>
<circle cx="75.3" cy="229.1" r=".7"/>
<circle cx="145.3" cy="54.1" r=".7"/>
<circle cx="145.3" cy="75.1" r=".7"/>
<circle cx="145.3" cy="96.1" r=".7"/>
<circle cx="145.3" cy="117.1" r=".7"/>
<circle cx="141.8" cy="169.6" r=".7"/>
<circle cx="141.8" cy="190.6" r=".7"/>
<circle cx="141.8" cy="211.6" r=".7"/>
<circle cx="141.8" cy="232.6" r=".7"/>
<circle cx="173.3" cy="43.6" r=".7"/>
<circle cx="173.3" cy="64.6" r=".7"/>
<circle cx="173.3" cy="85.6" r=".7"/>
<circle cx="173.3" cy="106.6" r=".7"/>
<circle cx="169.8" cy="159.1" r=".7"/>
<circle cx="169.8" cy="180.1" r=".7"/>
<circle cx="169.8" cy="201.1" r=".7"/>
<circle cx="169.8" cy="222.1" r=".7"/>
</g>
<text font-size="8.3" fill="#808080" x="29.9" y="15.5">Analog input circuitry - channels 5--8</text>
<g font-size="5.5" fill="#808080">
<text x="29.8" y="33">OPA1664 op amp: gain +1 buffer with 100k input imp.</text>
<text x="229.4" y="71.6">Diff amp for ADC driver - THS4524</text>
<text x="229.4" y="78.6">Diff amp gain = -1 dB</text>
</g>
<g font-size="4">
<text x="8.5" y="269.9">4/23/2018</text>
<text x="25.2" y="269.9">8:27:10 PM f=1.38 D:\projects\eagle_dirs\cdp\adc8_v2.sch (Sheet: 3/3)</text>
</g>
<g font-size="3.8" fill="#808080">
<text x="157.6" y="41.5">R55</text>
<text x="194.4" y="43.6">AMPOUT5N</text>
<text x="29.8" y="50.6">INL3P</text>
<text x="101.6" y="48.8">U10A</text>
<text x="129.6" y="52">R51</text>
<text x="157.5" y="48.1">1.78k</text>
<text x="178.6" y="52">R56</text>
<text x="129.5" y="58.6">2k</text>
<text x="148.8" y="54.1">AMPIN5P</text>
<text x="178.5" y="58.6">10</text>
<text x="194.4" y="54.1">AIN5N</text>
<text x="101.6" y="61.1">OPA1664PW</text>
<text x="157.6" y="62.5">R57</text>
<text x="194.4" y="64.6">AMPOUT5P</text>
<text x="29.8" y="71.6">INL3N</text>
<text x="101.6" y="69.8">U10B</text>
<text x="157.5" y="69.1">1.78k</text>
<text x="129.6" y="73">R52</text>
<text x="148.8" y="75.1">AMPIN5N</text>
<text x="178.6" y="73">R60</text>
<text x="194.4" y="75.1">AIN5P</text>
<text x="101.6" y="82.1">OPA1664PW</text>
<text x="129.5" y="79.6">2k</text>
<text x="157.6" y="83.5">R58</text>
<text x="178.5" y="79.6">10</text>
<text x="194.4" y="85.6">AMPOUT6N</text>
<text x="274.9" y="89.1">U9</text>
<text x="29.8" y="92.6">INR3P</text>
<text x="101.6" y="90.8">U10C</text>
<text x="129.6" y="94">R53</text>
<text x="157.5" y="90.1">1.78k</text>
<text x="178.6" y="94">R61</text>
<text x="129.5" y="100.6">2k</text>
<text x="148.8" y="96.1">AMPIN6P</text>
<text x="178.5" y="100.6">10</text>
<text x="194.4" y="96.1">AIN6N</text>
<text x="239.9" y="96.1">A5V</text>
<text x="239.9" y="99.6">AMPIN5P</text>
<text x="323.9" y="99.6">AMPOUT5N</text>
<text x="101.6" y="103.1">OPA1664PW</text>
<text x="157.6" y="104.5">R59</text>
<text x="194.4" y="106.6">AMPOUT6P</text>
<text x="239.9" y="106.6">VCM</text>
<text x="239.9" y="103.1">AMPIN5N</text>
<text x="323.9" y="103.1">AMPOUT5P</text>
<text x="334.4" y="106.6">A5V</text>
<text x="29.8" y="113.6">INR3N</text>
<text x="101.6" y="111.8">U10D</text>
<text x="157.5" y="111.1">1.78k</text>
<text x="230.8" y="112.7">C30</text>
<text x="353.3" y="112.7">C23</text>
<text x="363.8" y="112.7">C24</text>
<text x="374.3" y="112.7">C25</text>
<text x="384.8" y="112.7">C26</text>
<text x="398.8" y="112.7">C27</text>
<text x="129.6" y="115">R54</text>
<text x="148.8" y="117.1">AMPIN6N</text>
<text x="178.6" y="115">R62</text>
<text x="194.4" y="117.1">AIN6P</text>
<text x="230.7" y="119.3">1u</text>
<text x="239.9" y="117.1">AMPIN6P</text>
<text x="323.9" y="117.1">AMPOUT6N</text>
<text x="353.2" y="119.3">0.1u</text>
<text x="363.7" y="119.3">0.1u</text>
<text x="374.2" y="119.3">0.1u</text>
<text x="384.8" y="119.3">0.1u</text>
<text x="398.8" y="119.3">2.2u</text>
<text x="101.6" y="124.1">OPA1664PW</text>
<text x="129.5" y="121.6">2k</text>
<text x="178.5" y="121.6">10</text>
<text x="239.9" y="120.6">AMPIN6N</text>
<text x="323.9" y="120.6">AMPOUT6P</text>
<text x="45.2" y="129.8" transform="rotate(-90 45.2 129.8)">100k</text>
<text x="51.8" y="128.7" transform="rotate(-90 51.8 128.7)">R45</text>
<text x="55.7" y="129.8" transform="rotate(-90 55.7 129.8)">100k</text>
<text x="62.3" y="128.7" transform="rotate(-90 62.3 128.7)">R46</text>
<text x="66.2" y="129.8" transform="rotate(-90 66.2 129.8)">100k</text>
<text x="72.8" y="128.7" transform="rotate(-90 72.8 128.7)">R49</text>
<text x="76.7" y="129.8" transform="rotate(-90 76.7 129.8)">100k</text>
<text x="83.3" y="128.7" transform="rotate(-90 83.3 128.7)">R50</text>
<text x="225.7" y="131.9">AGND</text>
<text x="239.9" y="134.6">AMPIN7P</text>
<text x="323.9" y="134.6">AMPOUT7N</text>
<text x="362.2" y="135.4">AGND</text>
<text x="239.9" y="138.1">AMPIN7N</text>
<text x="323.9" y="138.1">AMPOUT7P</text>
<text x="61.1" y="149.4">AGND</text>
<text x="239.9" y="152.1">AMPIN8P</text>
<text x="239.9" y="155.6">AMPIN8N</text>
<text x="323.9" y="152.1">AMPOUT8N</text>
<text x="323.9" y="155.6">AMPOUT8P</text>
<text x="154.1" y="157">R71</text>
<text x="190.9" y="159.1">AMPOUT7N</text>
<text x="26.3" y="166.1">INL4P</text>
<text x="98.1" y="164.3">U12A</text>
<text x="126.1" y="167.5">R67</text>
<text x="154" y="163.6">1.78k</text>
<text x="175.1" y="167.5">R72</text>
<text x="145.3" y="169.6">AMPIN7P</text>
<text x="190.9" y="169.6">AIN7N</text>
<text x="274.9" y="169.6">THS4524</text>
<text x="98.1" y="176.6">OPA1664PW</text>
<text x="126" y="174.1">2k</text>
<text x="154.1" y="178">R73</text>
<text x="175" y="174.1">10</text>
<text x="98.1" y="185.3">U12B</text>
<text x="154" y="184.6">1.78k</text>
<text x="190.9" y="180.1">AMPOUT7P</text>
<text x="253.7" y="181">AGND</text>
<text x="313.2" y="181">AGND</text>
<text x="26.3" y="187.1">INL4N</text>
<text x="126.1" y="188.5">R68</text>
<text x="145.3" y="190.6">AMPIN7N</text>
<text x="175.1" y="188.5">R76</text>
<text x="190.9" y="190.6">AIN7P</text>
<text x="98.1" y="197.6">OPA1664PW</text>
<text x="126" y="195.1">2k</text>
<text x="175" y="195.1">10</text>
<text x="154.1" y="199">R74</text>
<text x="190.9" y="201.1">AMPOUT8N</text>
<text x="26.3" y="208.1">INR4P</text>
<text x="98.1" y="206.3">U12C</text>
<text x="126.1" y="209.5">R69</text>
<text x="154" y="205.6">1.78k</text>
<text x="175.1" y="209.5">R77</text>
<text x="145.3" y="211.6">AMPIN8P</text>
<text x="190.9" y="211.6">AIN8N</text>
<text x="98.1" y="218.6">OPA1664PW</text>
<text x="126" y="216.1">2k</text>
<text x="154.1" y="220">R75</text>
<text x="175" y="216.1">10</text>
<text x="239.9" y="218.6">IP15V</text>
<text x="306.4" y="218.6">IP15V</text>
<text x="98.1" y="227.3">U12D</text>
<text x="154" y="226.6">1.78k</text>
<text x="190.9" y="222.1">AMPOUT8P</text>
<text x="234.3" y="224.7">C31</text>
<text x="300.8" y="224.7">C28</text>
<text x="26.3" y="229.1">INR4N</text>
<text x="126.1" y="230.5">R70</text>
<text x="145.3" y="232.6">AMPIN8N</text>
<text x="175.1" y="230.5">R78</text>
<text x="190.9" y="232.6">AIN8P</text>
<text x="234.2" y="231.4">0.1u</text>
<text x="255.6" y="230.8">U12P</text>
<text x="300.7" y="231.4">0.1u</text>
<text x="322.1" y="230.8">U10P</text>
<text x="98.1" y="239.6">OPA1664PW</text>
<text x="126" y="237.1">2k</text>
<text x="175" y="237.1">10</text>
<text x="41.7" y="245.4" transform="rotate(-90 41.7 245.4)">100k</text>
<text x="48.3" y="244.3" transform="rotate(-90 48.3 244.3)">R63</text>
<text x="52.2" y="245.4" transform="rotate(-90 52.2 245.4)">100k</text>
<text x="58.8" y="244.3" transform="rotate(-90 58.8 244.3)">R64</text>
<text x="62.7" y="245.4" transform="rotate(-90 62.7 245.4)">100k</text>
<text x="69.3" y="244.3" transform="rotate(-90 69.3 244.3)">R65</text>
<text x="73.2" y="245.4" transform="rotate(-90 73.2 245.4)">100k</text>
<text x="79.8" y="244.3" transform="rotate(-90 79.8 244.3)">R66</text>
<text x="234.3" y="242.2">C32</text>
<text x="255.6" y="243.1">OPA1664PW</text>
<text x="300.8" y="242.2">C29</text>
<text x="322.1" y="243.1">OPA1664PW</text>
<text x="215.2" y="251">AGND</text>
<text x="234.2" y="248.9">0.1u</text>
<text x="281.7" y="251">AGND</text>
<text x="300.7" y="248.9">0.1u</text>
<text x="239.9" y="253.6">IN15V</text>
<text x="306.4" y="253.6">IN15V</text>
<text x="57.6" y="265">AGND</text>
</g>
<g font-size="3.3" fill="#808080">
<text x="90.6" y="50.1">3</text>
<text x="107.3" y="53.6">1</text>
<text x="90.6" y="57.1">2</text>
<text x="90.6" y="71.1">5</text>
<text x="107.3" y="74.6">7</text>
<text x="90.6" y="78.1">6</text>
<text x="89" y="92.1">10</text>
<text x="107.3" y="95.6">8</text>
<text x="269.9" y="95.6">1</text>
<text x="309.5" y="95.6">38</text>
<text x="90.6" y="99.1">9</text>
<text x="269.9" y="99.1">2</text>
<text x="278.1" y="97.1">PD1</text>
<text x="278.1" y="100.6">VIN1P</text>
<text x="290.6" y="100.6">VOUT1N</text>
<text x="298" y="97.1">VS-</text>
<text x="309.5" y="99.1">37</text>
<text x="269.9" y="102.6">3</text>
<text x="269.9" y="106.1">4</text>
<text x="278.1" y="104.1">VIN1N</text>
<text x="278.1" y="107.6">VOCM1</text>
<text x="290.8" y="104.1">VOUT1P</text>
<text x="295.6" y="107.6">VS1+</text>
<text x="309.5" y="106.1">35</text>
<text x="309.5" y="102.6">36</text>
<text x="89" y="113.1">12</text>
<text x="269.9" y="109.6">5</text>
<text x="269.9" y="113.1">6</text>
<text x="278.1" y="111.1">VS-</text>
<text x="298" y="111.1">VS-</text>
<text x="309.5" y="113.1">33</text>
<text x="309.5" y="109.6">34</text>
<text x="107.3" y="116.6">14</text>
<text x="269.9" y="116.6">7</text>
<text x="278.1" y="114.6">PD2</text>
<text x="278.1" y="118.1">VIN2P</text>
<text x="290.6" y="118.1">VOUT2N</text>
<text x="298" y="114.6">VS-</text>
<text x="309.5" y="116.6">32</text>
<text x="89" y="120.1">13</text>
<text x="269.9" y="120.1">8</text>
<text x="269.9" y="123.6">9</text>
<text x="278.1" y="121.6">VIN2N</text>
<text x="278.1" y="125.1">VOCM2</text>
<text x="290.8" y="121.6">VOUT2P</text>
<text x="295.6" y="125.1">VS2+</text>
<text x="309.5" y="123.6">30</text>
<text x="309.5" y="120.1">31</text>
<text x="268.3" y="127.1">10</text>
<text x="268.5" y="130.6">11</text>
<text x="278.1" y="128.6">VS-</text>
<text x="298" y="128.6">VS-</text>
<text x="309.5" y="130.6">28</text>
<text x="309.5" y="127.1">29</text>
<text x="268.3" y="134.1">12</text>
<text x="268.3" y="137.6">13</text>
<text x="278.1" y="132.1">PD3</text>
<text x="278.1" y="135.6">VIN3P</text>
<text x="290.6" y="135.6">VOUT3N</text>
<text x="298" y="132.1">VS-</text>
<text x="309.5" y="137.6">26</text>
<text x="309.5" y="134.1">27</text>
<text x="268.3" y="141.1">14</text>
<text x="278.1" y="139.1">VIN3N</text>
<text x="278.1" y="142.6">VOCM3</text>
<text x="290.8" y="139.1">VOUT3P</text>
<text x="295.6" y="142.6">VS3+</text>
<text x="309.5" y="141.1">25</text>
<text x="268.3" y="144.6">15</text>
<text x="268.3" y="148.1">16</text>
<text x="278.1" y="146.1">VS-</text>
<text x="278.1" y="149.6">PD4</text>
<text x="298" y="149.6">VS-</text>
<text x="298" y="146.1">VS-</text>
<text x="309.5" y="148.1">23</text>
<text x="309.5" y="144.6">24</text>
<text x="268.3" y="151.6">17</text>
<text x="268.3" y="155.1">18</text>
<text x="278.1" y="153.1">VIN4P</text>
<text x="290.6" y="153.1">VOUT4N</text>
<text x="309.5" y="155.1">21</text>
<text x="309.5" y="151.6">22</text>
<text x="268.3" y="158.6">19</text>
<text x="278.1" y="156.6">VIN4N</text>
<text x="278.1" y="160.1">VOCM4</text>
<text x="290.8" y="156.6">VOUT4P</text>
<text x="295.6" y="160.1">VS4+</text>
<text x="309.5" y="158.6">20</text>
<text x="87.1" y="165.6">3</text>
<text x="87.1" y="172.6">2</text>
<text x="103.8" y="169.1">1</text>
<text x="87.1" y="186.6">5</text>
<text x="103.8" y="190.1">7</text>
<text x="87.1" y="193.6">6</text>
<text x="85.5" y="207.6">10</text>
<text x="87.1" y="214.6">9</text>
<text x="103.8" y="211.1">8</text>
<text x="85.5" y="228.6">12</text>
<text x="103.8" y="232.1">14</text>
<text x="253.3" y="229.4" transform="rotate(-90 253.3 229.4)">4</text>
<text x="319.8" y="229.4" transform="rotate(-90 319.8 229.4)">4</text>
<text x="85.5" y="235.6">13</text>
<text x="253.3" y="245.9" transform="rotate(-90 253.3 245.9)">11</text>
<text x="319.8" y="245.9" transform="rotate(-90 319.8 245.9)">11</text>
</g>
</svg>
